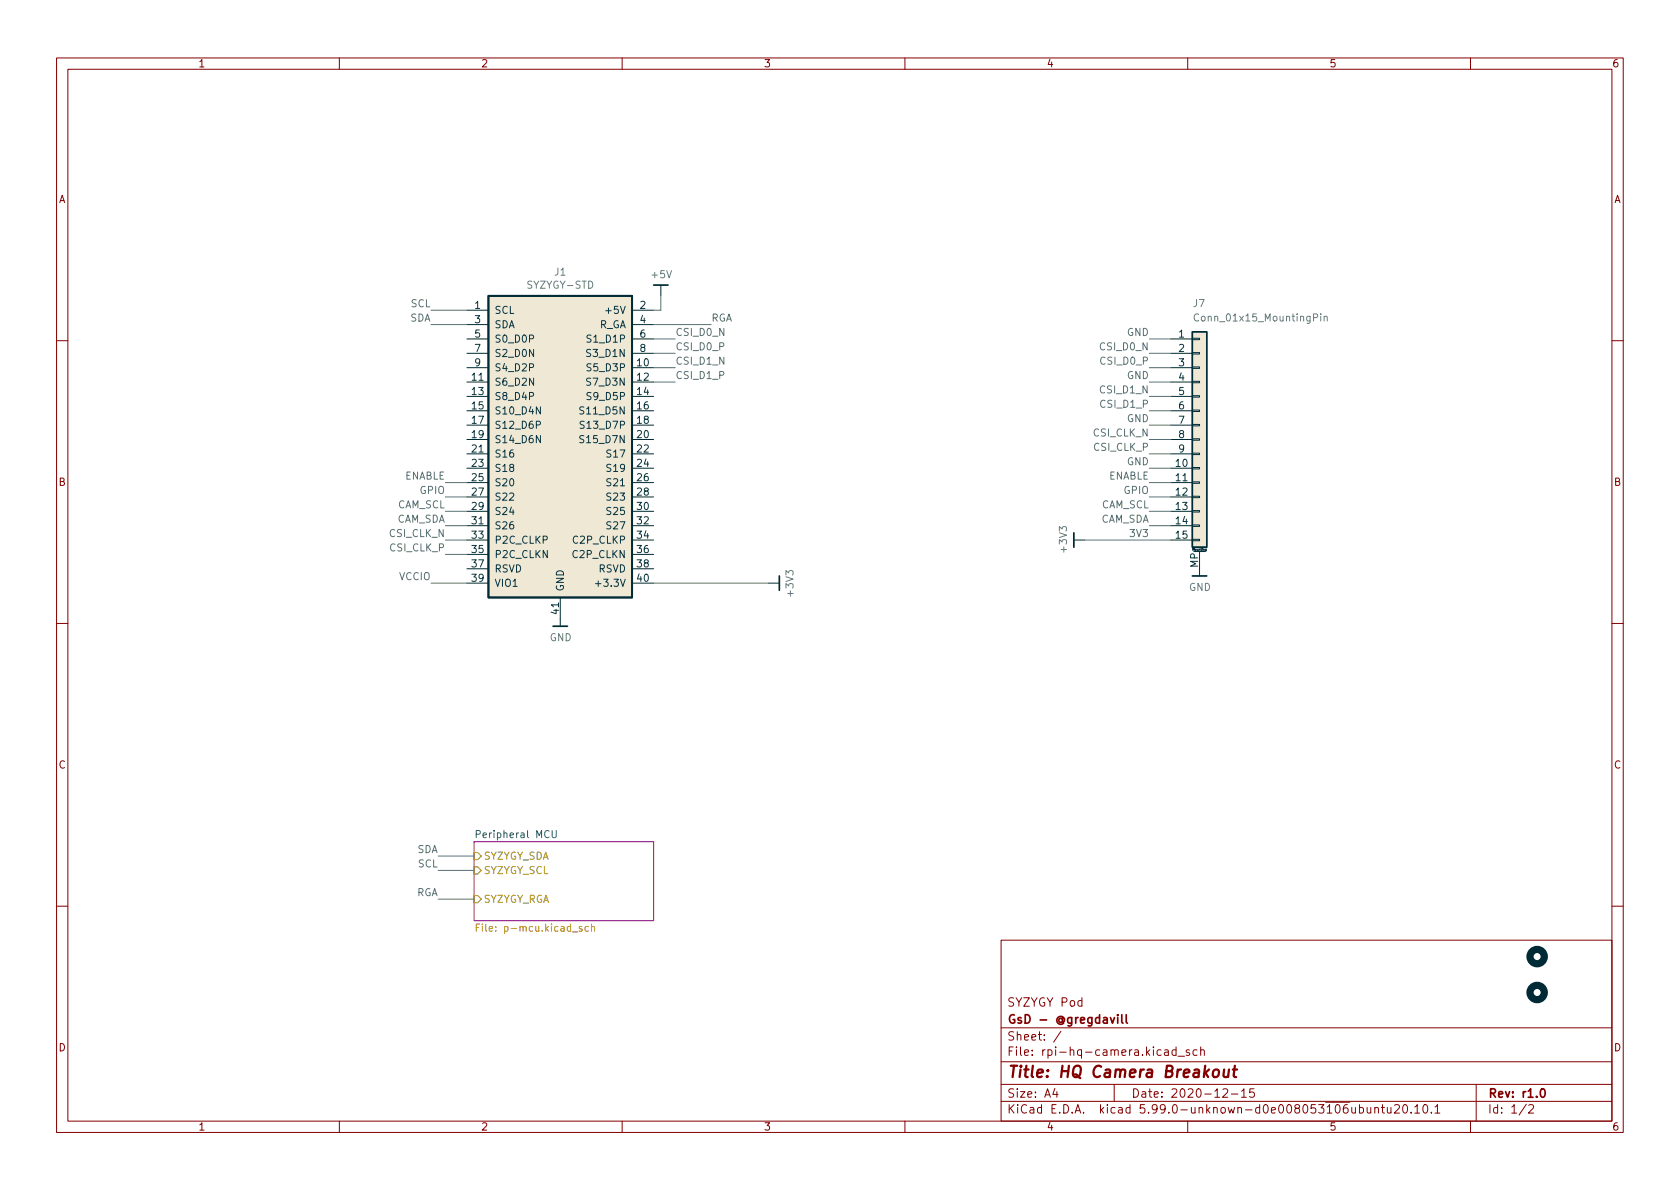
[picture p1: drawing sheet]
<svg xmlns="http://www.w3.org/2000/svg" width="297mm" height="210mm" viewBox="0 0 297 210" stroke-linecap="round" stroke-linejoin="round" font-family="sans-serif">
<g fill="none" stroke="#840000" stroke-width=".18">
<path d="M10 10.2h277v190.1h-277zM12 12.2h273v186.1h-273zM60 10.2v2M110 10.2v2M160 10.2v2M210 10.2v2M260 10.2v2M10 60.2h2M285 60.2h2M10 110.2h2M285 110.2h2M10 160.2h2"/>
<path d="M177 166.3h108v32h-108zM285 160.2h2M60 198.3v2M110 198.3v2M160 198.3v2M177 194.8h108M177 191.8h108M177 187.8h108M177 181.8h108M186.5 192.5l-.4 1h1M186.9 193v1M187.6 182.4l-1.3 1.9"/>
<path d="M197 191.8v3M205.9 185.7h.6l.1 .9M206.6 186l-.5 .1a.29 .29 0 0 0-.2 .2 .29 .29 0 0 0 .2 .3h.5M207.9 185.7l-.4-.1-.3 .3v.4l.2 .3h.5M207.9 185.1v1.5M208.3 186.8h1.1M210 198.3v2M210.3 185.7l-.4-.1-.2 .2 .1 .3 .5 .1v.4h-.6M211.6 185.7l-.4-.1-.3 .3v.4l.2 .3h.5M212.3 185.8l.2-.2 .4 .1v.9M212.3 185.1v1.5M216.2 192.7l.6-.2 .2 .2 .1 .3-1 1h1"/>
<path d="M217.7 193.5h1.2M219.5 193l.4-.5v1.5M219.5 194h.9M221.7 192.5h-.7l-.1 .7 .2-.1 .5 .1 .2 .2-.1 .5-.2 .1-.6-.1M243.1 196l.2-.2 .3 .1 .1 .9M243.1 195.8v1M244.2 195.8h.6M244.4 195.3v1.3l.4 .2M245.3 195.8l.1 1h.3l.2-.1M245.9 195.8v1M246.6 195.5l.5-.2 .3 .2v.3l-.9 1h.9M248.2 195.4l.2-.1a.81 .81 0 0 1 .5 .7 .81 .81 0 0 1-.3 .8h-.1a.81 .81 0 0 1-.6-.6 .81 .81 0 0 1 .3-.8z"/>
<path d="M249.5 196.7v.1M250.1 195.8l.5-.5v1.5M250.1 196.8h.9M251.8 195.4l.1-.1a.81 .81 0 0 1 .6 .7 .81 .81 0 0 1-.3 .8h-.1a.81 .81 0 0 1-.6-.6 .81 .81 0 0 1 .3-.8zM253.1 196.7v.1M253.7 195.8l.4-.5v1.5M253.7 196.8h.9M260 198.3v2M261 191.8v6.5M269.9 195.3l-1.3 1.9M270.3 195.5l.6-.2 .2 .2 .1 .3-1 1h1"/>
</g>
<path d="M196.3 179.9l.4 1 .4-1M197.6 179.4v.2M197.6 179.9v1M198.3 179.4v1.3l.3 .2M199.1 179.4v1.3l.2 .2M272.6 192.6l.1-.1a.81 .81 0 0 1 .6 .7 .81 .81 0 0 1-.3 .8h-.2a.82 .82 0 0 1-.5-.6 .82 .82 0 0 1 .3-.8z" fill="none" stroke="#840000" stroke-width=".3"/>
<path d="M214.6 189.3a.52 .52 0 0 1 .5-.2 .52 .52 0 0 1 .4 .4v.6a.55 .55 0 0 1-.6 .4 .55 .55 0 0 1-.5-.4zM216.4 189.1v1.3a.57 .57 0 0 0 .8-.1M217.3 189.1l-.2 1.4M218 189.1h.7M218.3 188.5l-.2 1.7 .1 .2 .4 .1" fill="none" stroke="#840000" stroke-width=".4"/>
<path d="M83.8 148.8h31.8v14h-31.8z" fill="#fff" stroke="#fff" stroke-width=".18"/>
<path d="M83.8 148.8h31.8v14h-31.8z" fill="none" stroke="#840084" stroke-width=".18"/>
<path d="M84.2 147.5h.6l.1-.2v-.3l-.7-.1v1.2M97.6 146.9v1l.3 .2h.3l.2-.2v-1" fill="none" stroke="#008484" stroke-width=".18"/>
<path d="M84.2 164h.4M84.8 163.4h-.6v1.3M104 163.9l-.3-.1-.3 .3 .2 .5h.4M104.6 163.9l.2-.1 .3 .1v.8M104.6 163.4v1.3" fill="none" stroke="#b58900" stroke-width=".18"/>
<path d="M83.8 153.3h.7l.6 .6-.6 .7h-.7zM83.8 150.7h.7l.6 .7-.6 .6h-.7zM83.8 158.4h.7l.6 .6-.6 .6h-.7z" fill="none" stroke="#859900" stroke-width=".18"/>
<path d="M115.6 50.4h2.5M189.9 94.2v2.6M97.8 110.7h2.5M137.8 101.8v2.6M210.8 101.8h2.6" fill="none" stroke="#002b36" stroke-width=".3"/>
<g fill="none" stroke="#002b36" stroke-width=".18">
<path d="M82.5 54.9h3.9M82.5 57.4h3.9M82.5 59.9h3.9M111.8 54.9h3.8M111.8 57.4h3.8M111.8 59.9h3.8M116.8 50.4v1.9M207 59.9h3.8M210.8 59.8h1.3v.3h-1.3zM82.5 65h3.9M82.5 67.6h3.9M82.5 70.1h3.9"/>
<path d="M82.5 72.6h3.9M82.5 75.2h3.9M82.5 77.7h3.9M82.5 62.5h3.9M111.8 65h3.8M111.8 67.6h3.8M111.8 70.1h3.8M111.8 72.6h3.8M111.8 75.2h3.8M111.8 77.7h3.8M111.8 62.5h3.8M207 65h3.8"/>
<path d="M207 67.6h3.8M207 70.1h3.8M207 72.6h3.8M207 75.2h3.8M207 77.7h3.8M207 62.5h3.8M210.8 75.1h1.3v.2h-1.3zM210.8 72.5h1.3v.3h-1.3zM210.8 70h1.3v.2h-1.3zM210.8 67.4h1.3v.3h-1.3zM210.8 77.6h1.3v.2h-1.3zM210.8 64.9h1.3v.2h-1.3z"/>
<path d="M210.8 62.4h1.3v.2h-1.3zM82.5 95.5h3.9M82.5 80.3h3.9M82.5 82.8h3.9M82.5 85.3h3.9M82.5 87.9h3.9M82.5 90.4h3.9M82.5 93h3.9M82.5 98h3.9M111.8 95.5h3.8M111.8 80.3h3.8M111.8 82.8h3.8"/>
<path d="M111.8 85.3h3.8M111.8 87.9h3.8M111.8 90.4h3.8M111.8 93h3.8M111.8 98h3.8M189.9 95.5h1.9M207 95.5h3.8M207 80.3h3.8M207 82.8h3.8M207 85.3h3.8M207 87.9h3.8M207 90.4h3.8"/>
<path d="M207 93h3.8M210.8 82.7h1.3v.2h-1.3zM210.8 85.2h1.3v.3h-1.3zM210.8 87.8h1.3v.2h-1.3zM210.8 90.3h1.3v.2h-1.3zM210.8 92.8h1.3v.3h-1.3zM210.8 95.4h1.3v.2h-1.3zM210.8 80.1h1.3v.3h-1.3zM211.1 97.5h2M212.1 97.5v4.3M213.3 97.1v.3l-.2 .1M213.3 97.1l-.2 .1v.1h.2"/>
<path d="M82.5 103.1h3.9M82.5 100.6h3.9M99.1 105.7v5M111.8 103.1h3.8M111.8 100.6h3.8M135.9 103.1h1.9"/>
</g>
<g fill="none" stroke="#002b36" stroke-width="1.3">
<circle cx="271.8" cy="169.2" r="1.27"/>
<circle cx="271.8" cy="175.5" r="1.27"/>
</g>
<g fill="#eee8d5" stroke="#eee8d5" stroke-width=".18">
<path d="M86.4 52.3h25.4v53.4h-25.4z"/>
<path d="M210.8 58.7h2.6v38.1h-2.6z"/>
</g>
<path d="M86.4 52.3h25.4v53.4h-25.4z" fill="none" stroke="#002b36" stroke-width=".33"/>
<path d="M94.8 75.1h.6l.2-.2-.1-.3-.7-.1v1.3M95.6 71.9v1.3l-.8-1.3v1.3M95.6 77v1.3l-.8-1.3v1.3M103.2 72l-.5-.1-.1 .2v.3l.5 .3 .1 .3-.2 .2h-.5M103.2 77.1l-.5-.1-.1 .1v.4l.5 .2 .1 .4-.2 .2-.5-.1M103.3 74.5h-.5l-.2 .1v.4l.6 .2 .1 .3-.3 .3-.4-.1M105.3 103.2h1" fill="none" stroke="#073642" stroke-width=".18"/>
<path d="M210.8 58.7h2.6v38.1h-2.6z" fill="none" stroke="#002b36" stroke-width=".25"/>
<path d="M211.9 55.6a.6 .6 0 0 0-.8 .4 .6 .6 0 0 0 .6 .8l.2-.1M233.5 55.5v.1M233.5 55.9v.9M234.1 56l.2-.1 .3 .1 .1 .8M234.1 55.9v.9" fill="none" stroke="#657b83" stroke-width=".18"/>
<g fill="none" stroke="#586e75" stroke-width=".18">
<path d="M76.2 57.4h6.3M76.2 54.9h6.3M115.6 57.4h10.1M115.6 59.9h3.8M116.8 52.3v2.6h-1.2M203.2 59.9h3.8M115.6 67.6h3.8M115.6 65h3.8M115.6 62.5h3.8M203.2 77.7h3.8M203.2 67.6h3.8M203.2 65h3.8"/>
<path d="M203.2 62.5h3.8M203.2 72.6h3.8M203.2 70.1h3.8M203.2 75.2h3.8M78.7 85.3h3.8M78.7 87.9h3.8M78.7 90.4h3.8M78.7 93h3.8M78.7 95.5h3.8M78.7 98h3.8M191.8 95.5h15.2M203.2 82.8h3.8"/>
<path d="M203.2 85.3h3.8M203.2 80.3h3.8M203.2 87.9h3.8M203.2 90.4h3.8M203.2 93h3.8M76.2 103.1h6.3M115.6 103.1h20.3M77.5 153.9h6.3M77.5 151.4h6.3M77.5 159h6.3"/>
</g>
<text font-size="2.8" fill="#840000" x="178" y="190.6">Title: HQ Camera Breakout</text>
<g font-size="2.1" fill="#840000">
<text x="178" y="178">SYZYGY Pod</text>
<text x="178" y="184">Sheet: /</text>
<text x="178" y="181">GsD - @gregdavill</text>
<text x="178" y="186.7">File: rpi-hq-camera.kicad_sch</text>
<text x="178" y="196.9">KiCad E.D.A. kicad 5.99.0-unknown-d0e008053~106~ubuntu20.10.1</text>
<text x="178" y="194.1">Size: A4</text>
<text x="200" y="194.1">Date: 2020-12-15</text>
<text x="263" y="194.1">Rev: r1.0</text>
<text x="263" y="196.9">Id: 1/2</text>
</g>
<g font-size="1.8" fill="#840000">
<text x="35" y="11.9">1</text>
<text x="85" y="11.9">2</text>
<text x="135" y="11.9">3</text>
<text x="185" y="11.9">4</text>
<text x="235" y="11.9">5</text>
<text x="285" y="11.9">6</text>
<text x="10.3" y="35.9">A</text>
<text x="285.3" y="35.9">A</text>
<text x="10.3" y="85.9">B</text>
<text x="285.3" y="85.9">B</text>
<text x="10.3" y="135.9">C</text>
<text x="285.3" y="135.9">C</text>
<text x="10.3" y="185.9">D</text>
<text x="285.3" y="185.9">D</text>
<text x="35" y="199.9">1</text>
<text x="85" y="199.9">2</text>
<text x="135" y="199.9">3</text>
<text x="185" y="199.9">4</text>
<text x="235" y="199.9">5</text>
<text x="285" y="199.9">6</text>
</g>
<g font-size="1.8" fill="#657b83">
<text x="93.4" y="51">SYZYGY-STD</text>
<text x="98.1" y="48.7">J1</text>
<text x="115.3" y="49.2">+5V</text>
<text x="211" y="54.3">J7</text>
<text x="211.9" y="56.8">Conn_01x15_MountingPin</text>
<text x="188.6" y="97.5" transform="rotate(-90 188.6 97.5)">+3V3</text>
<text x="140.3" y="105.3" transform="rotate(-90 140.3 105.3)">+3V3</text>
<text x="210.2" y="104.5">GND</text>
<text x="97.2" y="113.4">GND</text>
</g>
<g font-size="1.8" fill="#586e75">
<text x="72.5" y="56.9">SDA</text>
<text x="72.7" y="54.3">SCL</text>
<text x="119.4" y="59.4">CSI_D0_N</text>
<text x="125.7" y="56.9">RGA</text>
<text x="199.3" y="59.4">GND</text>
<text x="119.4" y="64.5">CSI_D1_N</text>
<text x="119.4" y="61.9">CSI_D0_P</text>
<text x="194.7" y="61.9">CSI_D0_N</text>
<text x="194.8" y="64.5">CSI_D0_P</text>
<text x="119.4" y="67">CSI_D1_P</text>
<text x="194.7" y="69.6">CSI_D1_N</text>
<text x="199.3" y="67">GND</text>
<text x="193.4" y="77.2">CSI_CLK_N</text>
<text x="194.8" y="72.1">CSI_D1_P</text>
<text x="199.3" y="74.6">GND</text>
<text x="193.5" y="79.7">CSI_CLK_P</text>
<text x="199.3" y="82.3">GND</text>
<text x="70.2" y="89.9">CAM_SCL</text>
<text x="71.5" y="84.8">ENABLE</text>
<text x="74.3" y="87.3">GPIO</text>
<text x="194.7" y="89.9">CAM_SCL</text>
<text x="195.9" y="84.8">ENABLE</text>
<text x="198.8" y="87.3">GPIO</text>
<text x="68.9" y="95">CSI_CLK_N</text>
<text x="70" y="92.4">CAM_SDA</text>
<text x="194.5" y="92.4">CAM_SDA</text>
<text x="200.1" y="95">3V3</text>
<text x="69" y="97.5">CSI_CLK_P</text>
<text x="70.6" y="102.6">VCCIO</text>
<text x="73.7" y="150.8">SDA</text>
<text x="73.9" y="153.4">SCL</text>
<text x="73.5" y="158.5">RGA</text>
</g>
<g font-size="1.8" fill="#073642">
<text x="84" y="54.6">1</text>
<text x="84" y="57.1">3</text>
<text x="84" y="59.7">5</text>
<text x="87.4" y="55.5">SCL</text>
<text x="87.4" y="58">SDA</text>
<text x="105.8" y="58">R_GA</text>
<text x="107.5" y="55.5">+5V</text>
<text x="113.2" y="54.6">2</text>
<text x="113.2" y="57.1">4</text>
<text x="113.2" y="59.7">6</text>
<text x="208.4" y="59.7">1</text>
<text x="84" y="62.2">7</text>
<text x="84" y="64.8">9</text>
<text x="87.4" y="60.6">S0_D0P</text>
<text x="87.4" y="63.1">S2_D0N</text>
<text x="87.4" y="65.7">S4_D2P</text>
<text x="104.1" y="63.1">S3_D1N</text>
<text x="104.2" y="65.7">S5_D3P</text>
<text x="104.2" y="60.6">S1_D1P</text>
<text x="112.7" y="64.8">10</text>
<text x="113.2" y="62.2">8</text>
<text x="208.4" y="62.2">2</text>
<text x="208.4" y="64.8">3</text>
<text x="83.5" y="67.3">11</text>
<text x="83.5" y="69.8">13</text>
<text x="87.4" y="68.2">S6_D2N</text>
<text x="87.4" y="70.7">S8_D4P</text>
<text x="104.1" y="68.2">S7_D3N</text>
<text x="104.2" y="70.7">S9_D5P</text>
<text x="112.7" y="67.3">12</text>
<text x="112.7" y="69.8">14</text>
<text x="208.4" y="67.3">4</text>
<text x="208.4" y="69.8">5</text>
<text x="83.5" y="72.4">15</text>
<text x="83.5" y="74.9">17</text>
<text x="83.5" y="77.5">19</text>
<text x="87.4" y="73.3">S10_D4N</text>
<text x="87.4" y="75.8">S12_D6P</text>
<text x="103.1" y="73.3">S11_D5N</text>
<text x="103.2" y="75.8">S13_D7P</text>
<text x="112.7" y="72.4">16</text>
<text x="112.7" y="74.9">18</text>
<text x="112.7" y="77.5">20</text>
<text x="208.4" y="72.4">6</text>
<text x="208.4" y="74.9">7</text>
<text x="208.4" y="77.5">8</text>
<text x="83.5" y="80">21</text>
<text x="83.5" y="82.5">23</text>
<text x="87.4" y="78.4">S14_D6N</text>
<text x="87.4" y="80.9">S16</text>
<text x="87.4" y="83.4">S18</text>
<text x="103.1" y="78.4">S15_D7N</text>
<text x="107.6" y="80.9">S17</text>
<text x="107.6" y="83.4">S19</text>
<text x="112.7" y="80">22</text>
<text x="112.7" y="82.5">24</text>
<text x="207.9" y="82.5">10</text>
<text x="208.4" y="80">9</text>
<text x="83.5" y="85.1">25</text>
<text x="83.5" y="87.6">27</text>
<text x="87.4" y="86">S20</text>
<text x="87.4" y="88.5">S22</text>
<text x="107.6" y="86">S21</text>
<text x="107.6" y="88.5">S23</text>
<text x="112.7" y="85.1">26</text>
<text x="112.7" y="87.6">28</text>
<text x="207.9" y="85.1">11</text>
<text x="207.9" y="87.6">12</text>
<text x="83.5" y="90.2">29</text>
<text x="83.5" y="92.7">31</text>
<text x="83.5" y="95.2">33</text>
<text x="87.4" y="91.1">S24</text>
<text x="87.4" y="93.6">S26</text>
<text x="107.6" y="91.1">S25</text>
<text x="107.6" y="93.6">S27</text>
<text x="112.7" y="90.2">30</text>
<text x="112.7" y="92.7">32</text>
<text x="112.7" y="95.2">34</text>
<text x="207.9" y="90.2">13</text>
<text x="207.9" y="92.7">14</text>
<text x="207.9" y="95.2">15</text>
<text x="83.5" y="97.8">35</text>
<text x="83.5" y="100.3">37</text>
<text x="87.4" y="96.1">P2C_CLKP</text>
<text x="87.4" y="98.7">P2C_CLKN</text>
<text x="87.4" y="101.2">RSVD</text>
<text x="101.4" y="98.7">C2P_CLKN</text>
<text x="101.5" y="96.1">C2P_CLKP</text>
<text x="105.8" y="101.2">RSVD</text>
<text x="112.7" y="97.8">36</text>
<text x="112.7" y="100.3">38</text>
<text x="211.8" y="100.4" transform="rotate(-90 211.8 100.4)">MP</text>
<text x="83.5" y="102.9">39</text>
<text x="87.4" y="103.8">VIO1</text>
<text x="99.7" y="104.6" transform="rotate(-90 99.7 104.6)">GND</text>
<text x="106.1" y="103.8">+3.3V</text>
<text x="112.7" y="102.9">40</text>
<text x="98.8" y="108.5" transform="rotate(-90 98.8 108.5)">41</text>
</g>
<text font-size="1.8" fill="#008484" x="84.7" y="148.2">Peripheral MCU</text>
<g font-size="1.8" fill="#859900">
<text x="85.5" y="154.6">SYZYGY_SCL</text>
<text x="85.5" y="152">SYZYGY_SDA</text>
<text x="85.5" y="159.6">SYZYGY_RGA</text>
</g>
<text font-size="1.8" fill="#b58900" x="85.4" y="164.7">File: p-mcu.kicad_sch</text>
<text font-size=".5" fill="#002b36" x="210.9" y="97.4">Mounting</text>
</svg>
